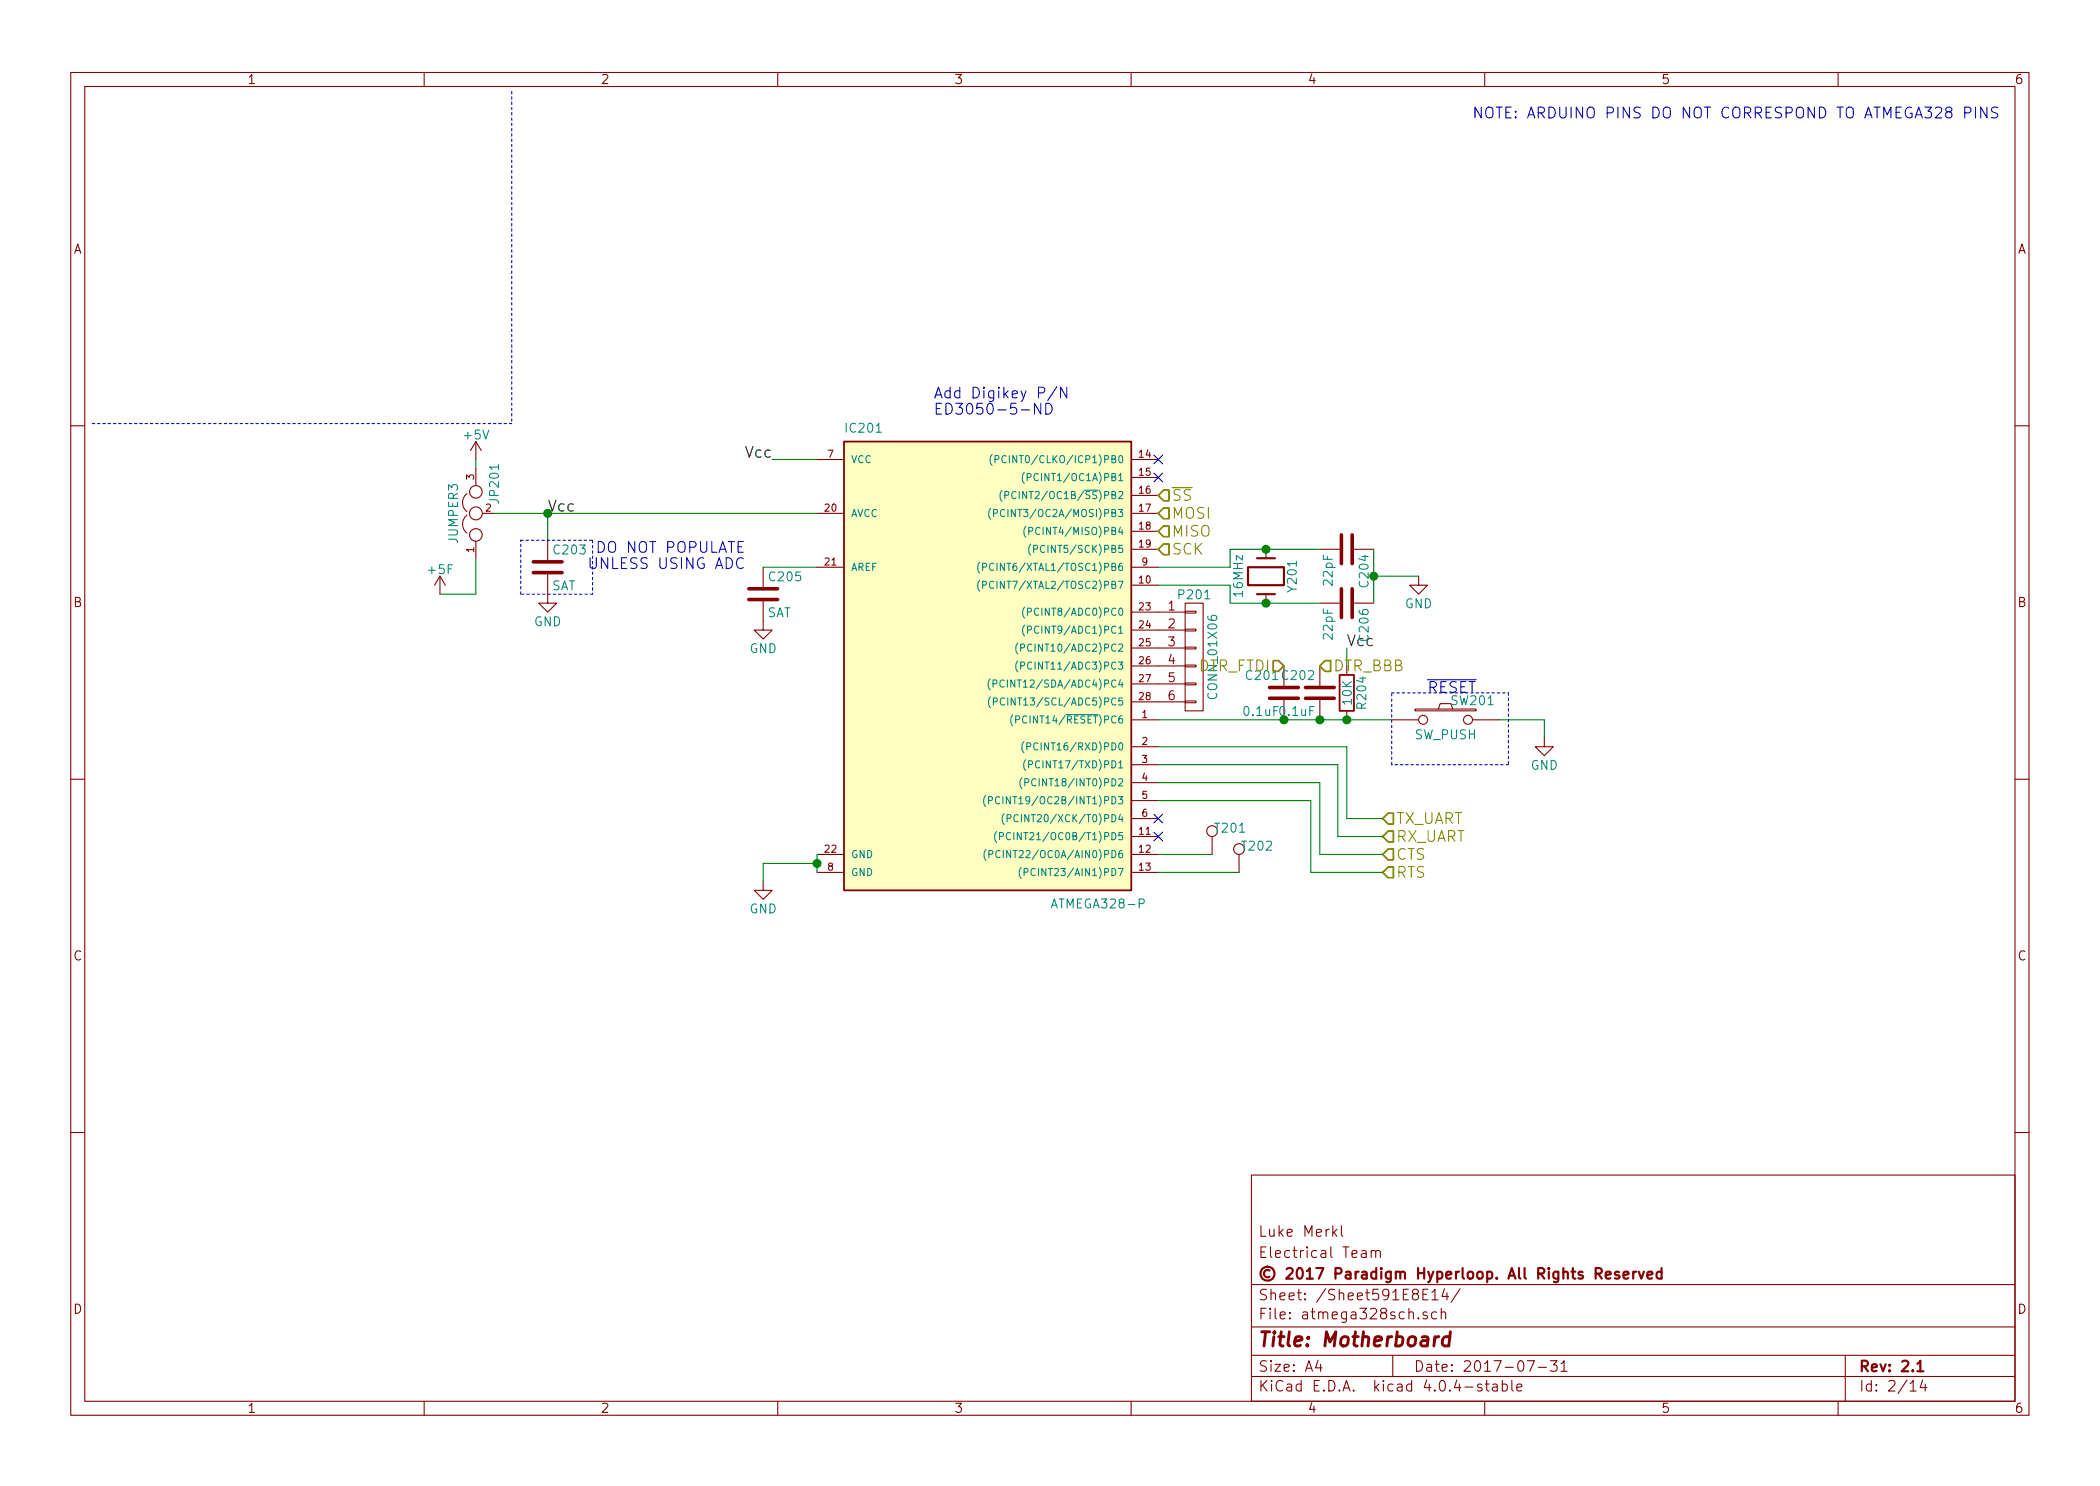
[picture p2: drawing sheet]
<svg xmlns="http://www.w3.org/2000/svg" width="297mm" height="210mm" viewBox="0 0 297 210" stroke-linecap="round" stroke-linejoin="round" font-family="sans-serif">
<g fill="none" stroke="#840000" stroke-width=".15">
<path d="M10 10.3h277v189.9h-277zM12 12.2h273v186.1h-273zM60 10.3v1.9M110 10.3v1.9M160 10.3v1.9M210 10.3v1.9M260 10.3v1.9M10 60.2h2M66 72.9a1.63 1.63 0 0 0 0 2.5M66 69.8a1.63 1.63 0 0 0 0 2.6M67.3 62.5l-.8 1.2M67.3 62.5v2.5"/>
<path d="M67.3 66.3v2.4M67.3 76.6v2.4M67.3 62.5l.8 1.2M77.5 76.4v2.8M115.6 65h3.8M115.6 72.6h3.8M160 65h3.8M160 72.6h3.8M160 67.6h3.8M160 70.1h3.8M160 75.2h3.8M160 77.7h3.8"/>
<path d="M179.1 77.7v1.3M186.7 77.7h2.8M191.5 77.7h2.8M285 60.2h2M62.2 81.5l-.7 1.3M62.2 81.5v2.6M62.2 81.5l.8 1.3M77.5 81.3v4h1.2l-1.2 1.3-1.3-1.3h1.3M107.9 85.1v4h1.3l-1.3 1.3-1.2-1.3h1.2M107.9 80.3v2.8M115.6 80.3h3.8M160 80.3h3.8"/>
<path d="M160 82.8h3.8M160 86.6h7.6M160 89.1h7.6M160 91.7h7.6M160 94.2h7.6M160 96.8h7.6M160 99.3h7.6M167.6 99.2h1.6v.2h-1.6zM167.6 96.6h1.6v.3h-1.6zM167.6 94.1h1.6v.3h-1.6zM167.6 91.6h1.6v.2h-1.6zM167.6 89h1.6v.3h-1.6z"/>
<path d="M167.6 86.5h1.6v.2h-1.6zM167.6 85.3h2.6v15.3h-2.6zM179.1 84.1v1.2M181.6 94.2v2.8M181.6 99.1v2.7M186.7 85.3h2.8M186.7 94.2v2.8M186.7 99.1v2.7M191.5 85.3h2.8M200.7 81.5v1.3h1.2l-1.2 1.3-1.3-1.3h1.3M10 110.3h2M160 101.8h3.8"/>
<path d="M160 105.7h3.8M160 108.2h3.8M160 110.7h3.8M160 113.3h3.8M160 115.8h3.8M160 118.4h3.8M171.4 118.4v2.5M190.5 100.6v1.2M196.8 101.8h3.9M200.2 100.3h8.6v.3h-8.6zM203.5 100.3l.2-.7h1.5l.3 .7M208.3 101.8h3.8"/>
<path d="M218.4 104.4v1.3h1.3l-1.3 1.2-1.2-1.2h1.2M285 110.3h2M107.9 124.7v1.3h1.3l-1.3 1.2-1.2-1.2h1.2M115.6 123.4h3.8M115.6 120.9h3.8M160 123.4h3.8M160 120.9h3.8M175.3 120.9v2.5M10 160.2h2M177 166.3h108v32h-108zM188.7 174.4l.4 .5M189.1 173.9l-.6 .6"/>
<path d="M189.7 173.4v1.3l.2 .2M192.6 177l.2-.1 .4 .1v.9M193.2 177.3l-.4 .1-.3 .2 .1 .2 .2 .1 .4-.1M194 177.1a.38 .38 0 0 1 .6 0v.8M194 176.9v1M194.6 177.1a.36 .36 0 0 1 .3-.2 .36 .36 0 0 1 .3 .2v.8M285 160.2h2M60 198.3v1.9M110 198.3v1.9M160 198.3v1.9M177 194.8h108M177 191.8h108"/>
<path d="M177 187.8h108M177 181.8h108M186.4 192.5l-.3 1h.9M186.8 193v1M197 191.8v3M200.6 186.5h.1l-.1 .1v-.1v.1M201.3 183.1h.5M201.9 185.7a.37 .37 0 0 0-.6 .1v.1a.54 .54 0 0 0 .6 .3v.1v.2l-.2 .1-.4-.1M202 182.4h-.7v1.5h.7M202.5 182.8l.5-.4v1.5M202.5 183.9h.9M203.2 185.7l-.4-.1-.3 .3 .1 .6 .2 .1 .4-.1"/>
<path d="M203.9 185.7a.38 .38 0 0 1 .6 .1v.8M203.9 185.1v1.5M204.3 182.3l-.3 1.1h.9M204.7 182.9v1M206.5 182.3l-1.2 2M209.6 195.9a.37 .37 0 0 0-.6 .1v.1a.54 .54 0 0 0 .6 .3l.1 .1-.1 .2-.2 .1-.4-.1M210 198.3v1.9M210.1 195.8h.5M210.3 195.3v1.3l.2 .2h.1M211.2 195.9l.1-.1 .4 .1 .1 .9M211.8 196.2l-.5 .1-.2 .2 .1 .2 .1 .1 .5-.1M212.5 195.9a.48 .48 0 0 1 .6 .1l.1 .1-.1 .6a.48 .48 0 0 1-.6 0"/>
<path d="M212.5 195.3v1.5M213.8 195.3v1.3l.2 .2M214.6 196.3l.7-.1-.1-.3-.4-.1-.2 .2v.7l.2 .1 .4-.1M216 192.5h1l-.6 1.5M217.6 193.5h1.1M219.3 192.5h.9l-.5 .6 .5 .1v.2v.5l-.2 .1h-.5l-.2-.1M220.8 193l.4-.5v1.5M220.8 194h.9M260 198.3v1.9M261 191.8v6.5M270.2 196.8h.8M272 195.2l-.4 1.1h.9"/>
<path d="M272.3 195.8v1"/>
<circle cx="67.3" cy="72.6" r=".91"/>
<circle cx="67.3" cy="75.7" r=".89"/>
<circle cx="67.3" cy="69.6" r=".89"/>
<circle cx="171.4" cy="117.6" r=".76"/>
<circle cx="201.3" cy="101.8" r=".63"/>
<circle cx="207.6" cy="101.8" r=".63"/>
<circle cx="175.3" cy="120.1" r=".76"/>
</g>
<g fill="none" stroke="#840000" stroke-width=".3">
<path d="M177.8 79h2.5M176.5 80.3h5.1v2.5h-5.1zM177.8 84.1h2.5M231 179.9v1M231.4 179.9l-.2 .1-.2 .2M231.8 179.9l.4 1 .3-1M235 179.4v1.5M227.1 180.4l.7-.1v-.3l-.4-.1-.3 .2 .1 .7 .2 .1 .4-.1M229 180a.37 .37 0 0 0-.6 .1v.1a.54 .54 0 0 0 .6 .3l.1 .1-.1 .2-.1 .1-.5-.1M229.6 180.4l.8-.1-.1-.3-.4-.1-.3 .2 .1 .7 .2 .1 .4-.1M233 180.4l.7-.1v-.3l-.5-.1-.2 .2 .1 .7 .1 .1 .5-.1M235 180l-.4-.1-.3 .3 .1 .6 .2 .1 .4-.1"/>
<path d="M271.2 193l.4-.5v1.5M271.2 194h.9"/>
</g>
<path d="M205.1 189.2a.7 .7 0 0 0-1 .3l-.1 .6 .1 .2 .2 .1 .6-.1M205.2 188.4l-.3 2" fill="none" stroke="#840000" stroke-width=".41"/>
<path d="M119.4 62.5h40.6v63.5h-40.6z" fill="#ffffc2" stroke="#ffffc2" stroke-width=".14"/>
<path d="M119.4 62.5h40.6v63.5h-40.6zM189.5 95.5h2v5.1h-2z" fill="none" stroke="#840000" stroke-width=".25"/>
<g fill="none" stroke="#008484" stroke-width=".15">
<path d="M138.6 79.5a1.2 1.2 0 0 0 0 1.6M140.1 71.9a1.2 1.2 0 0 0 0 1.6M140.3 64.3a1.2 1.2 0 0 0 0 1.6M140.5 72.6h.5l.1-.2-.1-.3h-.5v1M140.7 65l.5-.1 .1-.1-.1-.3h-.5v1M141.7 69.4a1.2 1.2 0 0 0 0 1.5M142.1 72.2a.4 .4 0 0 0-.5 0 .4 .4 0 0 0-.1 .5 .37 .37 0 0 0 .2 .3 .37 .37 0 0 0 .4 0M142.1 70.1l.5-.1 .1-.1-.1-.3-.5-.1v1.1M142.3 64.6a.4 .4 0 0 0-.5 0 .4 .4 0 0 0-.1 .4 .37 .37 0 0 0 .2 .4 .37 .37 0 0 0 .4 0M143.7 69.6a.4 .4 0 0 0-.5 0 .4 .4 0 0 0-.1 .5 .37 .37 0 0 0 .2 .4 .37 .37 0 0 0 .4 0M144.9 66.8a1.2 1.2 0 0 0 0 1.6M145.1 74.5a1.2 1.2 0 0 0 0 1.5"/>
<path d="M145.3 67.5h.5v-.2v-.2l-.5-.1v1M145.5 75.2l.5-.1 .1-.2-.1-.2-.5-.1v1M145.8 77a1.2 1.2 0 0 0 0 1.6M146.2 77.7l.5-.1 .1-.1-.1-.3h-.5v1M138.6 82.1a1.2 1.2 0 0 0 0 1.5M139 80.2h.5v-.2v-.2l-.5-.1v1M139 82.8l.5-.1v-.1v-.3l-.5-.1v1.1M140.1 96.1a1.2 1.2 0 0 0 0 1.5M140.1 98.6a1.2 1.2 0 0 0 0 1.5M140.5 96.7h.4l.1-.2-.1-.2-.4-.1v1M140.5 99.3l.5-.1 .1-.1-.1-.3-.5-.1v1.1M142 96.3a.4 .4 0 0 0-.5 0 .4 .4 0 0 0-.1 .5 .37 .37 0 0 0 .2 .4 .37 .37 0 0 0 .4-.1"/>
<path d="M142.1 98.9a.4 .4 0 0 0-.5-.1 .4 .4 0 0 0-.1 .5 .37 .37 0 0 0 .2 .4 .37 .37 0 0 0 .4 0M144 91a1.2 1.2 0 0 0 0 1.5M144 93.5a1.2 1.2 0 0 0 0 1.6M144.4 91.7l.5-.1v-.1v-.3l-.5-.1v1M144.4 94.2h.5v-.2v-.3h-.5v1M144.9 85.9a1.2 1.2 0 0 0 0 1.5M144.9 88.4a1.2 1.2 0 0 0 0 1.6M145.3 86.6l.5-.1 .1-.1-.1-.3-.5-.1v1.1M145.3 89.1h.5l.1-.2-.1-.3h-.5v1M139.4 112.6a1.2 1.2 0 0 0 0 1.5M139.8 113.3l.5-.1 .1-.2-.1-.2-.5-.1v1M141 117.6a1.2 1.2 0 0 0 0 1.6"/>
<path d="M141.4 118.3h.5v-.2v-.2l-.5-.1v1M141.4 112.8a.4 .4 0 0 0-.5 0 .4 .4 0 0 0-.1 .5 .37 .37 0 0 0 .2 .4 .37 .37 0 0 0 .4-.1M142 115.1a1.2 1.2 0 0 0 0 1.6M142.4 115.8l.5-.1 .1-.1-.1-.3h-.5v1M143 117.9a.4 .4 0 0 0-.5 0 .4 .4 0 0 0-.2 .5 .37 .37 0 0 0 .2 .4 .37 .37 0 0 0 .5-.1M143.3 101.1a1.2 1.2 0 0 0 0 1.6M143.7 101.8h.4l.1-.2-.1-.3h-.4v1M144 115.4a.4 .4 0 0 0-.5 0 .4 .4 0 0 0-.1 .4 .37 .37 0 0 0 .2 .4 .37 .37 0 0 0 .4 0M144.6 110a1.2 1.2 0 0 0 0 1.6M144.8 104.9a1.2 1.2 0 0 0 0 1.6M145 110.7h.4l.1-.2-.1-.3h-.4v1M145.1 107.5a1.2 1.2 0 0 0 0 1.5"/>
<path d="M145.2 105.6h.5l.1-.2-.1-.2-.5-.1v1M145.5 108.2l.5-.1v-.1v-.3l-.5-.1v1.1M150.7 101.1h4.6M139.5 120.2a1.2 1.2 0 0 0 0 1.5M139.9 120.9l.5-.1v-.1v-.3l-.5-.1v1.1M141.5 120.4a.4 .4 0 0 0-.5 0 .4 .4 0 0 0-.2 .5 .37 .37 0 0 0 .2 .4 .37 .37 0 0 0 .5 0M144.4 122.7a1.2 1.2 0 0 0 0 1.6M144.9 123.4h.4l.1-.2-.1-.3h-.4v1"/>
</g>
<path d="M75.4 79.5h4.1M189.7 75.7v4.1M191.3 75.7v4.1M75.4 81h4.1M105.9 84.8h4.1M105.9 83.3h4.1M179.6 98.8h4M179.6 97.3h4M184.7 98.8h4M184.7 97.3h4M189.7 83.3v4.1M191.3 83.3v4.1" fill="none" stroke="#840000" stroke-width=".51"/>
<path d="M277.9 16h.6a.42 .42 0 0 0 .3-.4 .42 .42 0 0 0-.3-.4h-.6v1.5M279.4 15.2v1.5M281.1 15.2v1.5l-.9-1.5v1.5M282.6 15.2a.62 .62 0 0 0-.8 .1 .36 .36 0 0 0 .2 .6 .53 .53 0 0 1 .6 .4l-.1 .2a.62 .62 0 0 1-.8 .1M147.2 57.1v1.5l-.9-1.5v1.5M147.9 57.1a.77 .77 0 0 1 .9 .7 .77 .77 0 0 1-.9 .8zM149.5 54.7l-1.3 2M150.9 54.8v1.5l-.9-1.5v1.5M83.5 78.9v1.3a.48 .48 0 0 0 .4 .3 .48 .48 0 0 0 .5-.3v-1.3M201.9 96.2h6.9" fill="none" stroke="#0000c2" stroke-width=".15"/>
<path d="M72.4 12.9v47M72.4 59.9h-59.7M73.7 76.4h10.1M83.8 76.4v7.7M73.7 84.1v-7.7M83.8 84.1h-10.1M196.8 98h16.6M213.4 98v10.2M196.8 108.2v-10.2M213.4 108.2h-16.6" fill="none" stroke="#0000c2" stroke-width=".15" stroke-dasharray=".3 .4"/>
<g fill="none" stroke="#008400" stroke-width=".15">
<path d="M67.3 65v1.3M67.3 79v5.1h-5.1M69.8 72.6h45.8M77.5 72.6v3.8M109.2 65h6.4M186.7 77.7h-12.7v2.6h-10.2M194.3 77.7v7.6M107.9 80.3h7.7M163.8 82.8h10.2v2.5h12.7M190.5 91.7v2.5M194.3 81.5h6.4M163.8 101.8h33"/>
<path d="M163.8 105.7h26.7v10.1h5.1M163.8 108.2h25.4v10.2h6.4M163.8 110.7h22.9v10.2h8.9M163.8 113.3h21.6v10.1h10.2M212.1 101.8h6.3v2.6M115.6 120.9v2.5M115.6 122.2h-7.7v2.5M163.8 120.9h7.6M163.8 123.4h11.5"/>
</g>
<g fill="#008400" stroke="#008400" stroke-width=".25">
<circle cx="179.1" cy="77.7" r=".51"/>
<circle cx="179.1" cy="85.3" r=".51"/>
<circle cx="194.3" cy="81.5" r=".51"/>
<circle cx="190.5" cy="101.8" r=".51"/>
<circle cx="115.6" cy="122.2" r=".51"/>
<circle cx="181.6" cy="101.8" r=".51"/>
<circle cx="186.7" cy="101.8" r=".51"/>
</g>
<path d="M164.6 69.3h.8v1.6h-.8l-.8-.8zM164.6 71.9h.8v1.5h-.8l-.8-.8zM164.6 74.4h.8v1.5h-.8l-.8-.7zM164.6 77h.8v1.5h-.8l-.8-.8zM180.1 93.5h.7l.8 .7-.8 .8h-.7zM187.5 93.5h.7v1.5h-.7l-.8-.8zM196.3 117.6h.8v1.5h-.8l-.7-.7zM196.3 115.1h.8v1.5h-.8l-.7-.8zM196.3 120.1h.8v1.6h-.8l-.7-.8zM196.3 122.7h.8v1.5h-.8l-.7-.8z" fill="none" stroke="#848400" stroke-width=".25"/>
<path d="M163.2 64.4l1.2 1.2M163.2 66.9l1.2 1.3M164.4 64.4l-1.2 1.2M164.4 66.9l-1.2 1.3M163.2 115.2l1.2 1.2M163.2 117.7l1.2 1.3M164.4 115.2l-1.2 1.2M164.4 117.7l-1.2 1.3" fill="none" stroke="#000084" stroke-width=".15"/>
<text font-size="2.8" fill="#840000" x="178" y="190.5">Title: Motherboard</text>
<g font-size="2.1" fill="#0000c2">
<text x="208.3" y="16.8">NOTE: ARDUINO PINS DO NOT CORRESPOND TO ATMEGA328 PINS</text>
<text x="132.1" y="56.4">Add Digikey P/N</text>
<text x="132.1" y="58.7">ED3050-5-ND</text>
<text x="84.3" y="80.5">UNLESS USING ADC</text>
<text x="85" y="78.2">DO NOT POPULATE</text>
<text x="201.9" y="98">RESET</text>
</g>
<g font-size="2.1">
<text x="105.4" y="64.8">Vcc</text>
<text x="77.5" y="72.4">Vcc</text>
</g>
<g font-size="2.1" fill="#848400">
<text x="165.8" y="70.9">SS</text>
<text x="165.8" y="73.4">MOSI</text>
<text x="165.8" y="75.9">MISO</text>
<text x="165.8" y="78.5">SCK</text>
<text x="169.4" y="95">DTR_FTDI</text>
<text x="188.6" y="95">DTR_BBB</text>
<text x="197.5" y="119.1">RX_UART</text>
<text x="197.5" y="116.6">TX_UART</text>
<text x="197.5" y="121.7">CTS</text>
<text x="197.5" y="124.2">RTS</text>
</g>
<text font-size="2.1" fill="#008484" x="190.5" y="91.4">Vcc</text>
<g font-size="2.1" fill="#840000">
<text x="178" y="178">Electrical Team</text>
<text x="178" y="175">Luke Merkl</text>
<text x="178" y="184">Sheet: /Sheet591E8E14/</text>
<text x="178" y="181">© 2017 Paradigm Hyperloop. All Rights Reserved</text>
<text x="178" y="186.7">File: atmega328sch.sch</text>
<text x="178" y="196.9">KiCad E.D.A. kicad 4.0.4-stable</text>
<text x="178" y="194.1">Size: A4</text>
<text x="200" y="194.1">Date: 2017-07-31</text>
<text x="263" y="194.1">Rev: 2.1</text>
<text x="263" y="196.9">Id: 2/14</text>
</g>
<g font-size="1.8" fill="#840000">
<text x="35" y="11.9">1</text>
<text x="85" y="11.9">2</text>
<text x="135" y="11.9">3</text>
<text x="185" y="11.9">4</text>
<text x="235" y="11.9">5</text>
<text x="285" y="11.9">6</text>
<text x="10.4" y="35.9">A</text>
<text x="285.4" y="35.9">A</text>
<text x="10.4" y="85.9">B</text>
<text x="165.3" y="86.4">1</text>
<text x="165.3" y="88.9">2</text>
<text x="285.4" y="85.9">B</text>
<text x="165.3" y="91.4">3</text>
<text x="165.3" y="94">4</text>
<text x="165.3" y="96.5">5</text>
<text x="165.3" y="99.1">6</text>
<text x="10.4" y="135.9">C</text>
<text x="285.4" y="135.9">C</text>
<text x="10.4" y="185.9">D</text>
<text x="285.4" y="185.9">D</text>
<text x="35" y="199.9">1</text>
<text x="85" y="199.9">2</text>
<text x="135" y="199.9">3</text>
<text x="185" y="199.9">4</text>
<text x="235" y="199.9">5</text>
<text x="285" y="199.9">6</text>
</g>
<g font-size="1.8" fill="#008484">
<text x="65.7" y="62.2">+5V</text>
<text x="119.8" y="61.2">IC201</text>
<text x="70.6" y="71" transform="rotate(-90 70.6 71)">JP201</text>
<text x="64.8" y="76.8" transform="rotate(-90 64.8 76.8)">JUMPER3</text>
<text x="60.7" y="81.2">+5F</text>
<text x="78" y="83.5">SAT</text>
<text x="78.5" y="78.4">C203</text>
<text x="108.9" y="82.2">C205</text>
<text x="183.4" y="83.6" transform="rotate(-90 183.4 83.6)">Y201</text>
<text x="188.5" y="82.7" transform="rotate(-90 188.5 82.7)">22pF</text>
<text x="193.6" y="82.9" transform="rotate(-90 193.6 82.9)">C204</text>
<text x="75.5" y="88.6">GND</text>
<text x="108.5" y="87.3">SAT</text>
<text x="166.9" y="84.8">P201</text>
<text x="175.8" y="84.3" transform="rotate(-90 175.8 84.3)">16MHz</text>
<text x="198.7" y="86">GND</text>
<text x="106" y="92.4">GND</text>
<text x="188.5" y="90.4" transform="rotate(-90 188.5 90.4)">22pF</text>
<text x="193.6" y="90.5" transform="rotate(-90 193.6 90.5)">C206</text>
<text x="176" y="101.3">0.1uF 0.1uF</text>
<text x="176.4" y="96.2">C201 C202</text>
<text x="191.2" y="99.7" transform="rotate(-90 191.2 99.7)">10K</text>
<text x="193.2" y="100.1" transform="rotate(-90 193.2 100.1)">R204</text>
<text x="205.4" y="99.8">SW201</text>
<text x="200.1" y="104.6">SW_PUSH</text>
<text x="216.5" y="108.9">GND</text>
<text x="172" y="117.8">T201</text>
<text x="175.8" y="120.3">T202</text>
<text x="106" y="129.2">GND</text>
<text x="149.1" y="128.5">ATMEGA328-P</text>
</g>
<text font-size="1.8" fill="#848400" x="172.2" y="98.6" transform="rotate(-90 172.2 98.6)">CONN_01X06</text>
<g font-size="1.4" fill="#840000">
<text x="117.1" y="64.8">7</text>
<text x="161.1" y="64.8">14</text>
<text x="67.1" y="67.9" transform="rotate(-90 67.1 67.9)">3</text>
<text x="161.1" y="67.3">15</text>
<text x="161.1" y="69.8">16</text>
<text x="68.7" y="72.4">2</text>
<text x="116.7" y="72.4">20</text>
<text x="161.1" y="72.4">17</text>
<text x="161.1" y="74.9">18</text>
<text x="161.1" y="77.5">19</text>
<text x="67.1" y="78.2" transform="rotate(-90 67.1 78.2)">1</text>
<text x="116.7" y="80">21</text>
<text x="161.1" y="82.5">10</text>
<text x="161.5" y="80">9</text>
<text x="161.1" y="86.4">23</text>
<text x="161.1" y="88.9">24</text>
<text x="161.1" y="91.4">25</text>
<text x="161.1" y="94">26</text>
<text x="161.1" y="96.5">27</text>
<text x="161.1" y="99.1">28</text>
<text x="161.5" y="101.6">1</text>
<text x="161.5" y="105.4">2</text>
<text x="161.5" y="107.9">3</text>
<text x="161.5" y="110.5">4</text>
<text x="161.5" y="113">5</text>
<text x="161.1" y="118.1">11</text>
<text x="161.5" y="115.6">6</text>
<text x="116.7" y="120.6">22</text>
<text x="117.1" y="123.2">8</text>
<text x="161.1" y="120.6">12</text>
<text x="161.1" y="123.2">13</text>
</g>
<g font-size="1.4" fill="#008484">
<text x="120.4" y="65.5">VCC</text>
<text x="142.3" y="65.5">(PCINT0/CLKO/ICP1)PB0</text>
<text x="143.7" y="70.6">(PCINT2/OC1B/SS)PB2</text>
<text x="145.9" y="68.1">(PCINT1/OC1A)PB1</text>
<text x="120.4" y="73.1">AVCC</text>
<text x="141.9" y="73.1">(PCINT3/OC2A/MOSI)PB3</text>
<text x="146.3" y="75.7">(PCINT4/MISO)PB4</text>
<text x="120.4" y="80.8">AREF</text>
<text x="140.3" y="80.8">(PCINT6/XTAL1/TOSC1)PB6</text>
<text x="140.3" y="83.3">(PCINT7/XTAL2/TOSC2)PB7</text>
<text x="146.9" y="78.2">(PCINT5/SCK)PB5</text>
<text x="146" y="87.1">(PCINT8/ADC0)PC0</text>
<text x="146" y="89.7">(PCINT9/ADC1)PC1</text>
<text x="145.2" y="92.2">(PCINT10/ADC2)PC2</text>
<text x="145.2" y="94.7">(PCINT11/ADC3)PC3</text>
<text x="141.9" y="97.3">(PCINT12/SDA/ADC4)PC4</text>
<text x="142" y="99.8">(PCINT13/SCL/ADC5)PC5</text>
<text x="144.4" y="102.4">(PCINT14/RESET)PC6</text>
<text x="146.1" y="106.2">(PCINT16/RXD)PD0</text>
<text x="141.7" y="113.8">(PCINT19/OC2B/INT1)PD3</text>
<text x="146" y="111.2">(PCINT18/INT0)PD2</text>
<text x="146.3" y="108.7">(PCINT17/TXD)PD1</text>
<text x="143.1" y="118.9">(PCINT21/OC0B/T1)PD5</text>
<text x="144.1" y="116.3">(PCINT20/XCK/T0)PD4</text>
<text x="120.4" y="123.9">GND</text>
<text x="120.4" y="121.4">GND</text>
<text x="141.6" y="121.4">(PCINT22/OC0A/AIN0)PD6</text>
<text x="145.9" y="123.9">(PCINT23/AIN1)PD7</text>
</g>
</svg>
